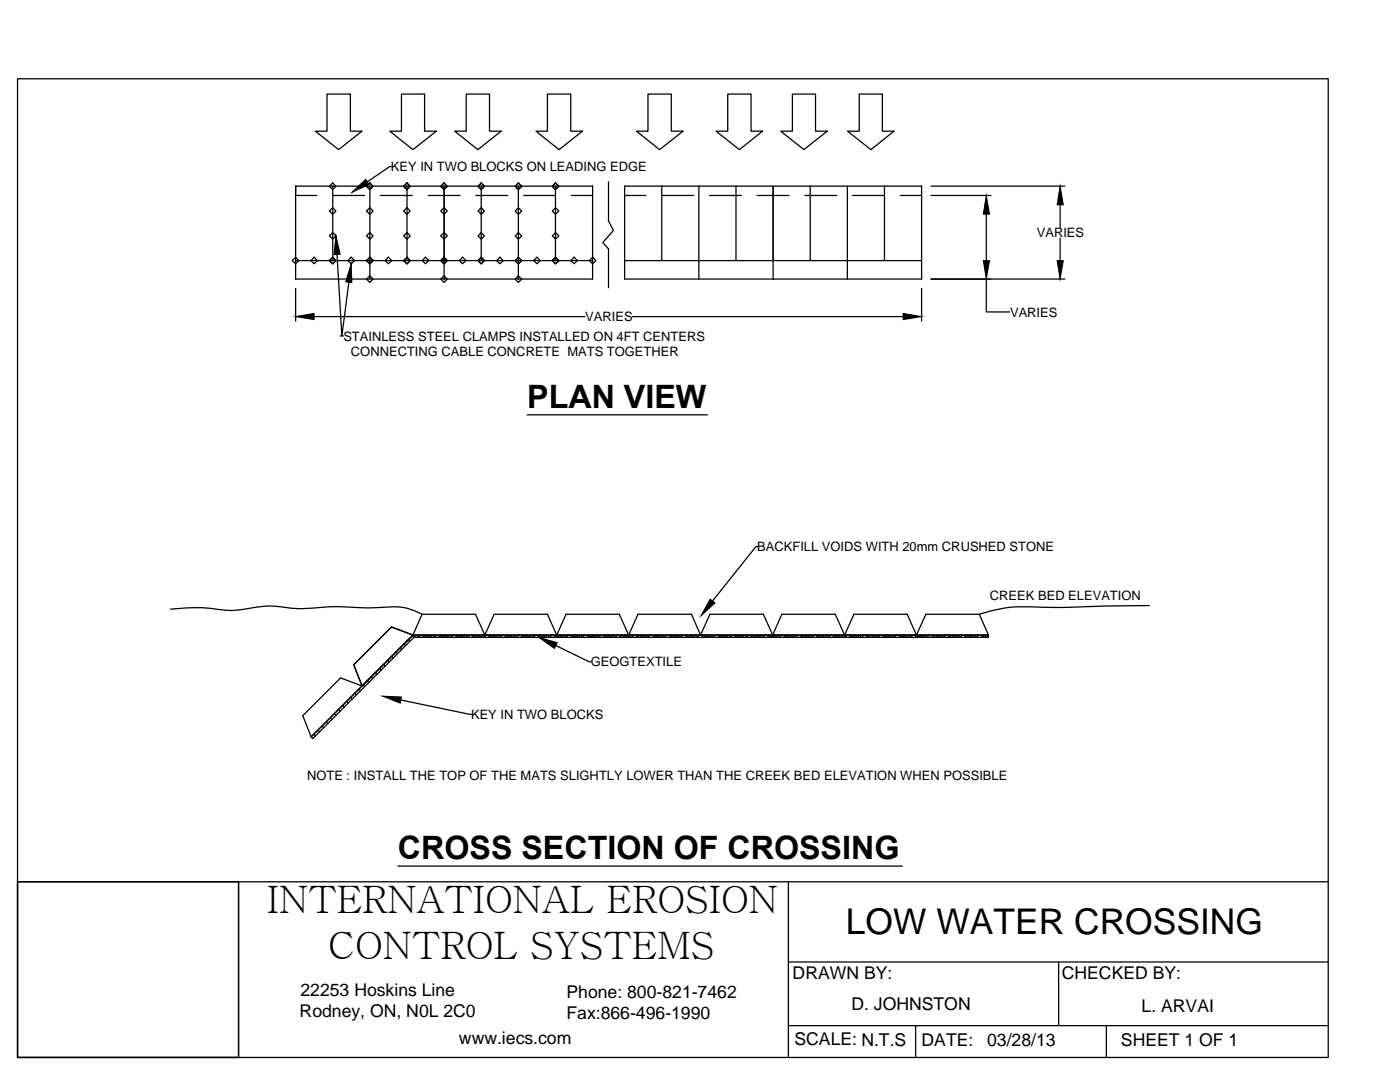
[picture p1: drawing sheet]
<svg xmlns="http://www.w3.org/2000/svg" width="279mm" height="216mm" viewBox="0 0 279 216" stroke-linecap="round" stroke-linejoin="round" font-family="sans-serif">
<!-- layer: 0 -->
<g fill="none" stroke="#000" stroke-width=".25">
<path d="M3.5 15.7h261.6v195.3h-261.6zM65.3 18.8h4.6v7.4h2.3l-4.6 3.7-4.7-3.7h2.4zM80.1 18.8h4.6v7.4h2.4l-4.7 3.7-4.6-3.7h2.3zM93 18.8h4.7v7.4h2.3l-4.6 3.7-4.7-3.7h2.3zM109.2 18.8h4.7v7.4h2.3l-4.6 3.7-4.6-3.7h2.2zM129.3 18.8h4.7v7.4h2.3l-4.7 3.7-4.6-3.7h2.3zM145.2 18.8h4.7v7.4h2.3l-4.6 3.7-4.7-3.7h2.3zM158.1 18.8h4.7v7.4h2.3l-4.7 3.7-4.6-3.7h2.3zM171.5 18.8h4.6v7.4h2.3l-4.6 3.7-4.7-3.7h2.4zM59 37.1h7.4v14.9h-7.4zM59 37.1v1.9h4.2M65.7 37.2l.7-.7 .6 .7-.6 .6z"/>
<path d="M66.4 37.1h7.4v14.9h-7.4M66.4 39h6.4M73.1 37.2l.7-.7 .7 .7-.7 .6zM73.8 37.1h7.4v14.9M75.9 39h6.4M78.1 33.2h-.3l-4.5 3.1M81.2 37.1h7.4v14.9M81.2 36.5l.7 .7-.7 .6-.7-.6zM85.5 39h6.3M88.6 36.5l.7 .7-.7 .6-.6-.6zM95 39h6.3M96 37.1h-7.4v14.9"/>
<path d="M96 36.5l.7 .7-.7 .6-.6-.6zM103.4 37.1h-7.4v14.9M103.4 36.5l.7 .7-.7 .6-.6-.6zM104.5 39h6.4M110.9 37.1h7.4v14.9h-7.4zM110.9 37.1h-7.5v14.9h7.5M110.9 36.5l.6 .7-.6 .6-.7-.6zM114 39h4.3M121.4 36.3v7.8l1 1.9-2.1 2.4 1.1 1.3v7.7M124.7 37.1h7.4v14.9h-7.4zM124.7 39h4.2M132.1 37.1h7.4v14.9h-7.4"/>
<path d="M132.1 39h6.3M139.5 37.1h7.4v14.9M141.6 39h6.3M146.9 37.1h7.4v14.9M151.1 39h6.4M160.6 39h6.4M161.7 37.1h-7.4v14.9M169.1 37.1h-7.4v14.9M170.2 39h6.3M176.5 37.1h7.4v14.9h-7.4zM176.5 37.1h-7.4v14.9h7.4M179.7 39h4.2"/>
<path d="M185.8 39h12M185.8 37.1h26.7M59 51.3l.6 .7-.6 .6-.7-.6zM59 52v3.7h59.3v-3.7M59 57.5v6.6M62.7 51.3l.7 .7-.7 .6-.7-.6zM65.7 52l.7-.7 .6 .7-.6 .6zM65.7 42.1l.7-.6 .6 .6-.6 .7zM65.7 47l.7-.6 .6 .6-.6 .7zM65.7 52l.7-.6 .6 .6-.6 .7zM67.3 50.8l.9 16.2h.3M69.6 56.3l-1.4 10.7h-.3"/>
<path d="M70.1 51.3l.7 .7-.7 .6-.6-.6zM73.1 52l.7-.7 .7 .7-.7 .6zM73.1 55.7l.7-.7 .7 .7-.7 .7zM73.1 42.1l.7-.6 .7 .6-.7 .7zM73.1 47l.7-.6 .7 .6-.7 .7zM73.1 52l.7-.6 .7 .6-.7 .7zM77.5 51.3l.7 .7-.7 .6-.6-.6zM80.5 42.1l.7-.6 .7 .6-.7 .7zM80.5 47l.7-.6 .7 .6-.7 .7zM80.5 52l.7-.6 .7 .6-.7 .7zM81.2 51.3l.7 .7-.7 .6-.7-.6zM84.9 51.3l.7 .7-.7 .6-.6-.6z"/>
<path d="M88 55.7l.6-.7 .7 .7-.7 .7zM88 42.1l.6-.6 .7 .6-.7 .7zM88 47l.6-.6 .7 .6-.7 .7zM88 52l.6-.6 .7 .6-.7 .7zM88.6 52h-14.8v3.7M88.6 55.7v-3.7h14.8v3.7M88.6 51.3l.7 .7-.7 .6-.6-.6zM92.3 51.3l.7 .7-.7 .6-.6-.6zM96 51.3l.7 .7-.7 .6-.6-.6zM96 41.5l.7 .6-.7 .7-.6-.7zM96 46.4l.7 .6-.7 .7-.6-.7zM96 51.4l.7 .6-.7 .7-.6-.7z"/>
<path d="M99.8 51.3l.6 .7-.6 .6-.7-.6zM103.4 51.3l.7 .7-.7 .6-.6-.6zM103.4 55l.7 .7-.7 .7-.6-.7zM103.4 41.5l.7 .6-.7 .7-.6-.7zM103.4 46.4l.7 .6-.7 .7-.6-.7zM103.4 51.4l.7 .6-.7 .7-.6-.7zM106.5 52l.7-.7 .6 .7-.6 .6zM110.9 51.3l.6 .7-.6 .6-.7-.6zM110.9 41.5l.6 .6-.6 .7-.7-.7zM110.9 46.4l.6 .6-.6 .7-.7-.7zM110.9 51.4l.6 .6-.6 .7-.7-.7zM113.9 52l.7-.7 .6 .7-.6 .6z"/>
<path d="M118.3 51.3l.6 .7-.6 .6-.7-.6zM124.7 52v3.7h59.2v-3.7M139.5 55.7v-3.7h14.8v3.7M154.3 52h14.8v3.7M183.9 57.5v6.6M185.8 55.7h26.7M196.8 55.7v6.5h4.7M196.8 42.7v9.3M211.6 40.9v4.5M211.6 47.5v4.5M62.7 63.2h54M126.2 63.2h54"/>
<path d="M105.2 82.8h36M151.2 109.1h-.3l-8.7 10.8M34 121.6l3.2-.3a48.8 48.8 0 0 1 8.7 .5l1.5-.1a28.2 28.2 0 0 1 8.7-.6l3.9 .4 2.4-.2a53.4 53.4 0 0 1 11 0l3.2-.1a11.6 11.6 0 0 1 7.6 1.4M68 135.3l4.2 1.6-10.1 10.1-1.7-4.2zM69.2 140l.3 .3M70 139.1l.3 .4M70.6 132.6l7.5-7.5 4.3 1.6-10.2 10.2zM70.8 138.3l.3 .4M71.6 137.5l.4 .3M72.5 136.7l.3 .3M73.3 135.9l.3 .3M74.1 135.1l.3 .3"/>
<path d="M74.9 134.2l.3 .3M75.7 133.4l.4 .3M76.5 132.6l.4 .3M77.4 131.8l.3 .3M78.2 131l.3 .3M79 130.1l.3 .3M79.8 129.3l.4 .3M80 139.7l14.1 2.9M80.6 128.5l.4 .3M81.4 127.6l.4 .4M82.3 126.8l.3 .4M83.1 126.7l-.4 .5"/>
<path d="M83.3 127l.1 .2M83.8 126.7l.1 .1M83.9 126.7l-.4 .5M84.2 122.6h10.7l1.9 4.1h-14.4zM84.6 126.7l.5 .5M84.8 126.7l-.5 .5M85.5 126.7l.4 .5M85.6 126.7l-.5 .5M86.4 126.7l-.5 .5M86.5 127l.2 .2M87.1 126.7l.1 .1M87.2 126.7l-.4 .5"/>
<path d="M87.9 126.7l.5 .5M88 126.7l-.4 .5M88.7 126.7l.5 .5M88.8 126.7l-.4 .5M89.7 126.7l-.5 .5M90.4 126.7v.1M90.5 126.7l-.5 .5-.2-.2M91.2 126.7l.4 .5M91.3 126.7l-.4 .5M92 126.7l.4 .5M92.1 126.7l-.4 .5M92.9 126.7l-.4 .5"/>
<path d="M93.1 127l.2 .2M93.6 126.7l.1 .1M93.8 126.7l-.5 .5M94.4 126.7l.5 .5M94.6 126.7l-.5 .5M95.3 126.7l.4 .5M95.4 126.7l-.5 .5M96.3 126.7l-.5 .5M96.4 127l.1 .2M96.9 126.7l.1 .1M97.1 126.7l-.5 .5M97.7 126.7l.5 .5"/>
<path d="M97.9 126.7l-.5 .5M98.5 126.7l.5 .5M98.6 122.6h10.6l1.9 4.1h-14.3zM98.7 126.7l-.5 .5M99.5 126.7l-.5 .5M99.6 127l.2 .2M100.2 126.7l.1 .1M100.3 126.7l-.4 .5M101 126.7l.5 .5 .5-.5M101.2 126.7l-.5 .5M101.8 126.7l.5 .5M102.8 126.7l-.5 .5"/>
<path d="M103.4 126.7l.1 .1M103.6 126.7l-.4 .5-.3-.2M104.3 126.7l.4 .5M104.4 126.7l-.4 .5M105.1 126.7l.5 .5M105.2 126.7l-.4 .5M106.1 126.7l-.5 .5M106.2 127l.2 .2M106.8 126.7v.1M106.9 126.7l-.5 .5M107.6 126.7l.4 .5M107.7 126.7l-.5 .5"/>
<path d="M108.4 126.7l.4 .5M108.5 126.7l-.4 .5M109.3 126.7l-.4 .5M109.5 127l.1 .2M110 126.7l.1 .1M110.1 126.7l-.4 .5M110.8 126.7l.5 .5M110.9 128.8l6.7 3.3h.3M111 126.7l-.5 .5M111.7 126.7l.4 .5M111.8 126.7l-.5 .5M112.6 126.7l-.4 .5"/>
<path d="M112.8 127l.1 .2M113 122.6h10.6l1.9 4.1h-14.4zM113.3 126.7l.1 .1M113.4 126.7l-.4 .5M114.1 126.7l.5 .5 .5-.5M114.2 126.7l-.4 .5M114.9 126.7l.5 .5M115.9 126.7l-.5 .5M116 127l.2 .2M116.6 126.7v.1M116.7 126.7l-.5 .5M117.4 126.7l.4 .5"/>
<path d="M117.5 126.7l-.4 .5M118.2 126.7l.4 .5M118.3 126.7l-.4 .5M119.2 126.7l-.5 .5M119.3 127l.2 .2M119.8 126.7l.1 .1M120 126.7l-.5 .5M120.6 126.7l.5 .5M120.8 126.7l-.5 .5M121.5 126.7l.4 .5M121.6 126.7l-.5 .5M122.5 126.7l-.5 .5"/>
<path d="M122.6 127l.2 .2M123.1 126.7l.1 .1M123.3 126.7l-.5 .5M123.9 126.7l.5 .5M124.1 126.7l-.5 .5M124.7 126.7l.6 .5 .4-.5M124.9 126.7l-.5 .5M125.8 127l.2 .2M126.4 126.7l.1 .1M126.5 126.7l-.4 .5M127.2 126.7l.5 .5M127.3 122.6h10.7l1.8 4.1h-14.3z"/>
<path d="M127.4 126.7l-.5 .5M128 126.7l.5 .5M128.2 126.7l-.5 .5M129 126.7l-.5 .5M129.1 127l.2 .2M129.7 126.7v.1M129.8 126.7l-.4 .5M130.5 126.7l.4 .5M130.6 126.7l-.4 .5M131.3 126.7l.5 .5M131.4 126.7l-.4 .5M132.3 126.7l-.5 .5"/>
<path d="M132.4 127l.2 .2M133 126.7v.1M133.1 126.7l-.5 .5M133.8 126.7l.4 .5M133.9 126.7l-.5 .5M134.6 126.7l.4 .5M134.7 126.7l-.4 .5M135.5 126.7l-.4 .5M135.7 127l.2 .2M136.2 126.7l.1 .1M136.3 126.7l-.4 .5M137 126.7l.5 .5 .5-.5"/>
<path d="M137.2 126.7l-.5 .5M137.9 126.7l.5 .5 .4-.5M139 127l.1 .2M139.5 126.7l.1 .1M139.6 126.7l-.4 .5M140.3 126.7l.5 .5M140.4 126.7l-.4 .5M141.1 126.7l.5 .5M141.3 126.7l-.5 .5M141.7 122.6h10.6l1.9 4.1h-14.4zM142.1 126.7l-.5 .5M142.2 127l.2 .2"/>
<path d="M142.8 126.7v.1M142.9 126.7l-.5 .5M143.6 126.7l.4 .5M143.7 126.7l-.4 .5M144.4 126.7l.5 .5M144.6 126.7l-.5 .5M145.4 126.7l-.5 .5M145.5 127l.2 .2M146 126.7l.1 .1M146.2 126.7l-.5 .5M146.8 126.7l.5 .5M147 126.7l-.5 .5"/>
<path d="M147.7 126.7l.5 .5M147.8 126.7l-.5 .5M148.7 126.7l-.5 .5M149.3 126.7l.1 .1M149.5 126.7l-.5 .5-.2-.2M150.1 126.7l.6 .5 .4-.5M150.3 126.7l-.5 .5M150.9 126.7l.5 .5M151.9 126.7l-.4 .5M152 127l.2 .2M152.6 126.7l.1 .1M152.7 126.7l-.4 .5"/>
<path d="M153.4 126.7l.5 .5M153.6 126.7l-.5 .5M154.2 126.7l.5 .5M154.4 126.7l-.5 .5M155.2 126.7l-.5 .5M155.3 127l.2 .2M155.9 126.7v.1M156 122.6h10.7l1.9 4.1h-14.4zM156 126.7l-.4 .5M156.7 126.7l.4 .5M156.8 126.7l-.4 .5M157.5 126.7l.5 .5"/>
<path d="M157.6 126.7l-.4 .5M158.5 126.7l-.5 .5M158.6 127l.2 .2M159.2 126.7v.1M159.3 126.7l-.5 .5M160 126.7l.4 .5M160.1 126.7l-.4 .5M160.8 126.7l.5 .5 .4-.5M160.9 126.7l-.4 .5M162.4 126.7l.1 .1M162.5 126.7l-.4 .5-.2-.2M163.2 126.7l.5 .5"/>
<path d="M163.4 126.7l-.5 .5M164.1 126.7l.4 .5M164.2 126.7l-.5 .5M165 126.7l-.4 .5M165.2 127l.1 .2M165.7 126.7l.1 .1M165.8 126.7l-.4 .5M166.5 126.7l.5 .5M166.7 126.7l-.5 .5M167.3 126.7l.5 .5M167.5 126.7l-.5 .5M168.3 126.7l-.5 .5"/>
<path d="M168.4 127l.2 .2M169 126.7v.1M169.1 126.7l-.5 .5M169.8 126.7l.5 .5M170 126.7l-.5 .5M170.4 122.6h10.6l1.9 4.1h-14.3zM170.6 126.7l.5 .5M170.8 126.7l-.5 .5M171.6 126.7l-.5 .5M171.7 127l.2 .2M172.2 126.7l.1 .1M172.4 126.7l-.5 .5"/>
<path d="M173 126.7l.5 .5M173.2 126.7l-.5 .5M173.9 126.7l.5 .5 .5-.5M174 126.7l-.4 .5M175 127l.2 .2M175.5 126.7l.1 .1M175.7 126.7l-.5 .5M176.3 126.7l.5 .5M176.5 126.7l-.5 .5M177.2 126.7l.4 .5M177.3 126.7l-.4 .5M178.1 126.7l-.4 .5"/>
<path d="M178.3 127l.1 .2M178.8 126.7l.1 .1M178.9 126.7l-.4 .5M179.6 126.7l.5 .5M179.8 126.7l-.5 .5M180.5 126.7l.4 .5M180.6 126.7l-.5 .5M181.4 126.7l-.5 .5M181.5 127l.2 .2M182.1 126.7v.1M182.2 126.7l-.4 .5M182.9 126.7l.5 .5"/>
<path d="M183 126.7l-.4 .5M183.7 126.7l.5 .5M183.8 126.7l-.4 .5M184.7 126.7l-.5 .5M184.8 122.6h10.6l1.9 4.1h-14.4zM185.4 126.7v.1M185.5 126.7l-.5 .5-.2-.2M186.2 126.7l.4 .5M186.3 126.7l-.4 .5M187 126.7l.4 .5M187.1 126.7l-.4 .5M187.9 126.7l-.4 .5"/>
<path d="M188.1 127l.2 .2M188.6 126.7l.1 .1M188.8 126.7l-.5 .5M189.4 126.7l.5 .5M189.6 126.7l-.5 .5M190.3 126.7l.4 .5M190.4 126.7l-.5 .5M191.2 126.7l-.4 .5M191.4 127l.1 .2M191.9 126.7l.1 .1M192.1 126.7l-.5 .5M192.7 126.7l.5 .5"/>
<path d="M192.9 126.7l-.5 .5M193.5 126.7l.5 .5M193.7 126.7l-.5 .5M194.5 126.7l-.5 .5M194.6 127l.2 .2M195.2 126.7l.1 .1M195.3 126.7l-.5 .5M196 126.7l.5 .5 .5-.5M196.2 126.7l-.5 .5M196.8 126.7l.5 .5M229.3 120.8l-8.5 .1a179.2 179.2 0 0 1-17 .2l-3.2 .2-5.2 1.3M62.1 147l20.3-20.3h114.9v.5h-114.7l-20.2 20.2z"/>
<path d="M62.6 146.5l.3 .3M63.4 145.7l.4 .3M64.2 144.9l.4 .3M65.1 144l.3 .4M65.9 143.2l.3 .4M66.7 142.4l.3 .3M67.5 141.6l.3 .3M68.4 140.8l.3 .3M3.5 176h44.1v35h-44.1zM47.6 176h217.5M79.4 172.8h100.7M157.3 176v28.7"/>
<path d="M157.3 192h107.8M211.3 192v12.7M182.7 204.7h-25.4v6.3M220.8 204.7h-38.1v6.3M265.1 204.7h-44.3v6.3"/>
</g>
<path d="M70.3 38.4l2.7-2.6 .6 1zM67 47l.9 3.7-1.2 .1zM70.1 52.6l.1 3.8-1.2-.2zM196.2 52h1.3l-.7 3.7zM196.8 39l.7 3.7h-1.3zM211 52h1.2l-.6 3.7zM211.6 37.1l.6 3.8h-1.2zM59 63.2l3.7-.7v1.3zM180.2 62.5l3.7 .7-3.7 .6zM107.6 127.2l3.6 1-.6 1.2zM141.7 119.6l1 .7-2.8 2.6zM76.4 138.9l3.7 .2-.2 1.2z" fill="#000" stroke="#000" stroke-width=".2"/>
<g font-size="7.5">
<text x="53.2" y="182.1">INTERNATIONAL EROSION</text>
<text x="65.5" y="191.4">CONTROL SYSTEMS</text>
</g>
<text font-size="7.1" x="168.8" y="186.3">LOW WATER CROSSING</text>
<g font-size="6.4">
<text x="105.2" y="81.4">PLAN VIEW</text>
<text x="79.4" y="171.4">CROSS SECTION OF CROSSING</text>
</g>
<g font-size="3.5">
<text x="158.2" y="195.4">DRAWN BY:</text>
<text x="211.9" y="195.3">CHECKED BY:</text>
<text x="59.8" y="203">Rodney, ON, N0L 2C0</text>
<text x="60" y="198.6">22253 Hoskins Line</text>
<text x="113.1" y="199.1">Phone: 800-821-7462</text>
<text x="113.1" y="203.3">Fax:866-496-1990</text>
<text x="169.9" y="201.6">D. JOHNSTON</text>
<text x="227.8" y="201.9">L. ARVAI</text>
<text x="91.6" y="208.3">www.iecs.com</text>
<text x="158.6" y="208.6">SCALE: N.T.S</text>
<text x="183.9" y="208.7">DATE:</text>
<text x="197" y="208.8">03/28/13</text>
<text x="223.7" y="208.7">SHEET 1 OF 1</text>
</g>
<g font-size="2.6">
<text x="78" y="34.2">KEY IN TWO BLOCKS ON LEADING EDGE</text>
<text x="206.9" y="47.3">VARIES</text>
<text x="116.8" y="64.1">VARIES</text>
<text x="201.6" y="63.2">VARIES</text>
<text x="68.5" y="68">STAINLESS STEEL CLAMPS INSTALLED ON 4FT CENTERS</text>
<text x="70" y="71.1">CONNECTING CABLE CONCRETE MATS TOGETHER</text>
<text x="151.1" y="110">BACKFILL VOIDS WITH 20mm CRUSHED STONE</text>
<text x="197.6" y="119.8">CREEK BED ELEVATION</text>
<text x="117.9" y="133">GEOGTEXTILE</text>
<text x="94" y="143.5">KEY IN TWO BLOCKS</text>
<text x="61.3" y="155.6">NOTE : INSTALL THE TOP OF THE MATS SLIGHTLY LOWER THAN THE CREEK BED ELEVATION WHEN POSSIBLE</text>
</g>
</svg>
